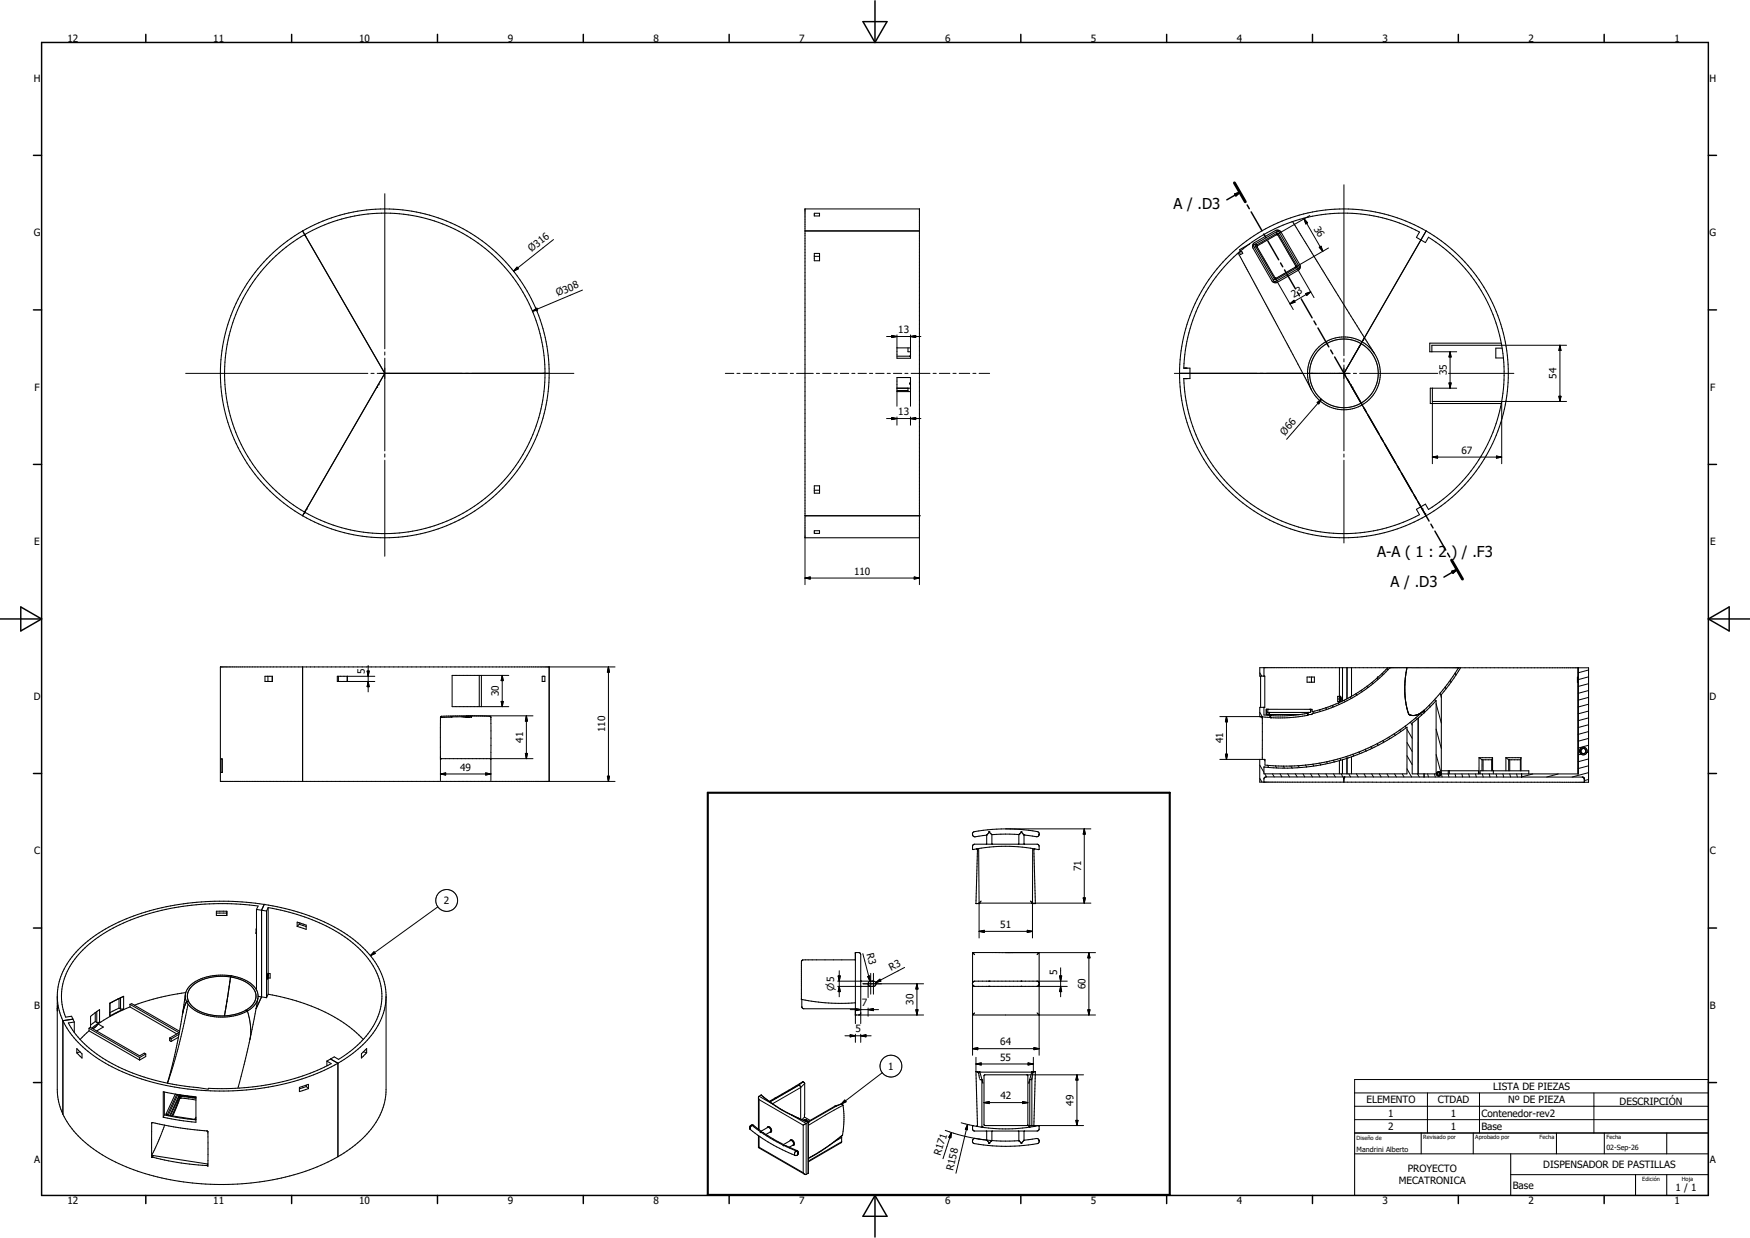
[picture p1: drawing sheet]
<svg xmlns="http://www.w3.org/2000/svg" width="1189mm" height="841mm" viewBox="0 0 1189 841" stroke-linecap="round" stroke-linejoin="round" font-family="sans-serif">
<g fill="none" stroke="#000" stroke-width=".68">
<path d="M261 132v105M913 126v116M886 149l13 22M886 149l2 2-1 1zM890 146l-23 13M376 163l-27 21M896 168l2-1 1 4zM903 168l-23 14M351 181l1 2-3 1zM396 197l-34 14M866 189l13 21M880 181l13 21"/>
<path d="M887 199l4-1-3 3zM891 198l-15 8M362 211l3-2v2zM876 206l3-2 1 1zM261 239v2M602 229h24M606 228l3 1h-3zM609 228v8M619 229l3-1v1zM619 228v8M973 239h17M985 239v25"/>
<path d="M985 239l1 3h-1zM1020 235h44M1060 235v38M1060 235l1 3h-2zM126 254h124M252 254h2M256 254h58M261 243v63M316 254h2M320 254h70M493 254h6M501 254h2"/>
<path d="M505 254h6M513 254h2M517 254h6M525 254h2M529 254h6M537 254h2M541 254h12M555 254h2M559 254h6M567 254h2M571 254h6M579 254h2"/>
<path d="M583 254h6M591 254h2M595 254h6M603 254h2M607 254h6M615 254h2M619 254h13M634 254h2M638 254h7M647 254h3M652 254h7M661 254h2"/>
<path d="M665 254h7M798 254h56M856 254h2M860 254h57M913 244v2M913 248v58M920 254h2M924 254h53M984 254h45M609 266v10M619 266v10M895 273l3-2-2 3z"/>
<path d="M898 271l-24 27M973 273v42M973 264h17M985 260h1l-1 4zM1059 269h2l-1 4zM1064 273h-44v42M602 284h24M606 284h3l-3 1zM609 283v6M619 284h3v1zM619 283v6M261 308v3"/>
<path d="M261 313v65M913 308v3M913 313v56M973 311h47M973 311l4-1v1zM1017 310l3 1h-3zM547 365v32M625 365v32M547 393h78M547 393l3-1v1zM621 392l4 1h-4zM236 459h19"/>
<path d="M249 456h2l-1 3zM250 452v18M327 459h19M341 459v21M341 459l1 3h-1zM373 453h45M413 453v78M413 453l1 4h-1zM856 457l1 2M939 457l1 1M942 454l1 1M989 457v2"/>
<path d="M1079 460l-7 2M1079 455l-7 2M236 463h19M250 463l1 3h-2zM341 477h1l-1 3zM905 479l1 1M909 477l1 2M913 476l1 1M917 473l1 1M921 471l1 1M925 469l1 1M929 466v1"/>
<path d="M932 463l1 1M936 461h.1M971 479l1 1M975 475v1M976 478l3 13M978 471l1 3M982 467v1M985 462l1 2M1079 478l-7 2M1079 474l-7 2M1079 469l-7 2M1079 464l-7 2"/>
<path d="M317 486h45M327 480h19M358 486v29M358 486v4h-1zM829 487h27M833 487v29M833 487l1 3h-1zM856 484l2 3M860 483l2 2M862 486l1 1M891 482v1M892 483l1 2"/>
<path d="M896 482l1 1M901 481v1M947 498l1 2M951 496l1 1M955 493v1M956 495l3 7M958 491l1 2M962 488v1M965 485l1 1M968 482v2M976 495l3 13M1079 497l-7 2"/>
<path d="M1079 492l-7 2M1079 488l-7 2M1079 483l-7 2M299 514v16M333 515h29M334 516v14M357 512h1v3zM829 516h27M833 512h1l-1 4zM856 520l3 5M859 516v1M861 520l1 1"/>
<path d="M887 520l1 1M892 519l1 1M897 518v2M901 517l1 2M906 516l1 2M910 515l1 1M915 514v1M919 512l1 2M923 511l1 1M928 509v1M932 507v1M936 505v1"/>
<path d="M940 503v1M943 501l1 1M956 513l3 6M956 504l3 7M976 513l4 15M1074 512l-2 1M1077 509v2M1079 516l-7 1M1079 511h-1M1079 506l-7 2M1079 502l-7 2M299 526h35"/>
<path d="M299 526l4-1v1zM330 525l4 1h-4zM373 531h45M413 527h1l-1 4zM856 529l1 2M859 526l2 2M865 526l1 2M867 520v2M870 526l1 2M872 520l1 2M875 526l1 2M877 520l1 2"/>
<path d="M880 526l1 2M882 520l1 1M885 526l2 2M890 526l2 2M896 526l1 2M901 526l1 2M906 526l1 2M911 526l1 2M916 526l2 2M922 526l1 2M927 526l1 2M932 526l1 2"/>
<path d="M937 526l1 2M942 526l2 2M948 526l1 2M953 526l1 2M956 522l3 6M963 526l1 2M970 526l1 2M975 526v2M978 525l-1 1M984 526v2M989 526v2M993 526l1 2"/>
<path d="M998 526v2M1003 526v2M1007 526l1 2M1012 526v2M1016 526l1 2M1021 526l1 2M1026 526v2M1030 526l1 2M1041 526l-7 2M1059 526l-8 2M1079 530h-3M1079 525l-11 3"/>
<path d="M1079 520l-7 2M683 563h58M737 563v51M737 563v4h-1zM298 616l-46 33M665 614v23M736 610h1v4zM741 614h-39v23M665 633h37M665 633l4-1v1zM698 632l4 1h-4zM254 647l1 1-3 1z"/>
<path d="M570 659v18M586 648l5 19M615 657l-20 10M683 647h61M721 657v20M740 647v43M740 647l1 4h-2zM569 667h16M569 670h16M569 663h2l-1 4zM570 670l1 4h-2zM586 668h41"/>
<path d="M590 663h1v4zM590 668v10M592 661v14M593 661v14M595 667l3-2v1zM623 668v22M623 668l1 4h-2zM705 667h20M705 670h20M720 663h1v4zM721 670v4h-1zM128 682l-7 29-7 25"/>
<path d="M578 686h19M581 690v5M581 685l4 1-4 1zM583 690h44M585 688v7M590 686l3-1v2zM590 685v5M622 686h2l-1 4zM661 690v27M739 686h2l-1 4zM744 690h-38v27M574 704h18"/>
<path d="M578 703l3 1h-3zM581 703v5M585 704l3-1v1zM585 703v5M661 712h45M661 712h3v1zM663 718v10M702 718v10M702 712h4l-4 1zM547 736l-3 3-19 11M599 729l-27 21M663 723h39"/>
<path d="M663 723l4-1v1zM698 730h38M699 722l3 1h-3zM732 730v4h-1zM732 730v35M920 733h241v37h-241zM114 757h.1M122 744v1M122 745v1M123 744h.1M123 745v1M516 745l9 5"/>
<path d="M517 744l8 6M525 750l13 8M525 750h.1M525 750h1M527 746h.1M535 741l8-4-20 11M538 758l10 5v35M538 758l9 3M538 758h.1M573 751l-24 13M574 747l1 1-3 2zM669 749h29"/>
<path d="M669 749l3-1v2zM695 748l3 1-3 1zM920 742h241M920 752h241M970 742v28M1005 742v28M1083 742v28M112 764l-9 21M510 764h1M511 764h.1M511 764v1M511 765l-1 1v1"/>
<path d="M511 765l12 8 18 9M512 764h.1M512 764l-1 1M512 764v1M516 767v-20l30 17v33l-30-18v-7M521 766a2 2 0 0 1 3 0 2 2 0 0 1 0 3h-1M522 766h1l1 1-1 2M537 775a2 2 0 0 1 2 0 2 2 0 0 1 1 3h-1M537 775h1l1 1v2M546 761h2M546 761h1M546 761h.1"/>
<path d="M547 761l2 1M547 761h1M548 761v1M548 761l1 1M548 761h.1M548 761l2 1M549 762v35M572 776l-23 13M572 773l-5 3M572 771l-11 9-12 7M642 768l14 4 18 3M646 769l-5 18"/>
<path d="M646 769v4l-1-1zM653 763l8 2M657 764l-7 33M657 764v3h-1zM698 765h38M731 761h1v4zM920 761h241M104 785v1M141 791v1M540 785h.1M541 782l-1 2v1M541 782l1 2"/>
<path d="M541 782h.1M542 784h.1"/>
<circle cx="303" cy="612" r="7"/>
<circle cx="605" cy="724" r="7"/>
</g>
<g fill="none" stroke="#000" stroke-width=".71">
<path d="M206 157l1 2M206 157a112 112 0 0 0 0 193M206 157a112 112 0 0 1 167 97M207 159h.1M207 159a109 109 0 0 0 0 189M207 159a109 109 0 0 1 163 95 109 109 0 0 1-163 94M207 159l54 95M547 157h78M547 142h78v223h-78zM553 145h4v2h-4zM867 158h.1M867 159l-13 8"/>
<path d="M867 159h.1M868 159h-1M868 159h.1M868 159v1M868 160h.1M868 160l12 21M869 158h.1M878 151l49 78M969 157a112 112 0 0 1 0 193M969 157l-4 6M969 157a112 112 0 0 0-168 97M553 174h4"/>
<path d="M553 172h4v5h-4zM841 172l44 82M843 171a109 109 0 0 0-39 79h4v7h-4a109 109 0 0 0 160 93l-2-4 3-2M843 171h1v1l-1 1-1-2M848 166l-5 5M848 166l-6 4 1 1M849 166h.1M849 166h-1M852 165l15-8a2.9 2.9 0 0 1 3 1l13 22a2.8 2.8 0 0 1-1 4l-14 8a2.8 2.8 0 0 1-4-1l-13-22v-2zM852 166l17-9 14 25-17 9-14-24zM853 168h.1M853 167l15-9 13 23v1l-15 8-13-22z"/>
<path d="M854 167v1M854 168h.1M854 167h.1M854 168l12 21M965 163l3 2 3-4a109 109 0 0 1 0 185l-3-4-3 2M965 163l-38 66M965 163l-3-2 2-3a109 109 0 0 0-116 8M865 190h.1M866 189h.1M866 189h1M867 189h.1M880 181l-13 8"/>
<path d="M880 181h.1M609 236h10v7h-10zM617 236v3h2M922 238l-3 6M923 237l-4 7M923 236v1M923 236h.1M924 235l-1 1M924 235h.1M925 234l-1 1M925 233v1M925 233a23 23 0 0 1 0 41"/>
<path d="M925 233a23 23 0 0 0-35 21 23 23 0 0 0 35 20M925 232v1M925 232a25 25 0 0 1 0 43M925 232a25 25 0 0 0-37 22M926 231l-1 1M927 230l-2 2M927 230l-1 1M927 230h.1M927 229v1M927 229h.1M927 229l7 11M1020 233h-49v6h2v-4h47"/>
<path d="M1021 236h-5v7h5M261 254l-54 94M261 254h112M373 254a112 112 0 0 1-167 96M609 256h10v10h-10zM609 242h10M618 242h.1M618 242h1M801 254h84M801 254a112 112 0 0 0 168 96M885 254l6 11M888 254h25"/>
<path d="M888 254a25 25 0 0 0 37 21M913 254l12 20M914 253l-1 1M914 251v2M915 250v1M917 247l-3 6M918 245l-1 1M918 245l-2 4M919 244l-1 1M609 265h8M617 264v2M618 260l1 1"/>
<path d="M618 260h1M618 260h.1M619 264h-10M925 274v1M925 275l40 69M1020 273h-47v-9h-1v10h48M553 330h4v5h-4zM553 333h4M207 348h.1M207 348l-1 2M547 350h78M965 344l4 6"/>
<path d="M553 361h4v1h-4zM150 453h223v78h-223zM180 459h5v4h-5zM182 459v4M206 453v78M229 459h7v4h-7zM230 459v4M236 459v4M307 459h20v21h-20zM326 459v21M368 459h2v4h-2zM856 459v22"/>
<path d="M859 454v5M888 460h5v3h-5zM891 460v3M910 454v19M912 454v22M915 454v21M918 454v19M936 460h.1M943 454a102 102 0 0 1-52 30v-2h-31v3h23M944 454a103 103 0 0 1-53 31h-2M955 459l-1 7M955 459l1-5-2 12"/>
<path d="M991 454a142 142 0 0 1-23 29M992 454l-6 9-7 9v54h93v-72M1072 460v4M910 474v2M910 476h.1M910 477h.1M910 473h-1v4h1M910 473h1v1v2M910 476h1M911 474h-1M911 474h.1M911 474v1l-1 1"/>
<path d="M911 473l-1 1M911 476l-1 1M954 466v3M954 466v2M954 469l1 7M954 470l1 6M955 476l1 5M955 478l1 3M307 487h-1M307 487h.1M314 487h2M316 487h1"/>
<path d="M317 487h1M318 487h.1M318 487h2h-21M318 487h1M319 487h.1M320 487h.1M333 487l-21-1-13 1v29l1-1M333 487h.1M333 487v29M856 487h7M856 487h.1M856 487h1"/>
<path d="M857 487h.1M857 487h1M858 487h.1M858 487v29M859 481v5h4v2M861 482v2h29v-2M862 484v1M863 488h1M863 488h.1M864 486h.1M864 488h.1M883 485l-9 1h-11"/>
<path d="M888 485h-5M888 486l-12 2h-12M888 485h.1M888 486h.1M889 485h-1M889 486h-1M889 485h.1M889 486h.1M889 484v1M889 484h.1M889 484v2M956 481l1 4"/>
<path d="M957 485h.1M957 485l1 1M958 486h.1M958 486h1M959 486h1M962 486h-2M964 488v38M964 488l-5 3v35h9M966 484l-4 2M967 483l-1 1M968 483a137 137 0 0 1-109 37v-4h-3v15h223v-77h-223v5h3v22h-3v6M968 483v1"/>
<path d="M968 484l8-8v50h-8M968 483h-1M968 484l-4 4M150 516h1v9h-1zM299 515l34 1M333 516h.1M910 517v9M912 516v10M915 515v11M918 514v12M1005 515h9M1005 515v10h1"/>
<path d="M1005 515l2 1M1007 516h6M1007 516v8M1007 516h.1M1008 516v8M1013 516v8M1014 515v9M1014 515l-1 1M1023 515v9M1023 515l2 1M1023 515h10M1025 516v8"/>
<path d="M1025 516h8M1026 516v8M1033 516v8M1033 515v1M1033 515v9M1074 510v1M1074 511h.1M1074 509v1M1074 511l1 1M1075 509h-1M1075 512h1M1076 508l-1 1"/>
<path d="M1076 508a1.8 1.8 0 0 1 1 3 1.8 1.8 0 0 1-2 1M859 521a138 138 0 0 0 97-27v32h-97zM914 528l-1 1v2M968 526v2M976 525v1M976 526h.1M976 526h1M977 525l-1 1M977 526v1M977 525h-1M977 525h1M977 527h1"/>
<path d="M977 525h.1M978 525h-1M978 525h.1M978 525l1 1M978 525h1M979 525h.1M979 526h.1M979 526l-1 1h-1M979 525v1M979 526a1.2 1.2 0 0 1-1 1 1.2 1.2 0 0 1-2-1M979 524h26v2M984 524v2"/>
<path d="M985 524v2M1015 524h24v2M1015 524v2M1015 524h-9v2M1034 526v2M1076 528h-216l-1 1v2M1076 528h.1M1076 528v1M1076 529v2M661 567h.1M661 567l1 1 8-1M661 574l1-1h43l1 1v3a122 122 0 0 0-45 0z"/>
<path d="M663 577h1M664 577h.1M664 577l-1 37h3M665 576v38M670 573h.1M670 567v6M670 567h.1M671 567h.1M672 565h.1M672 565l-2 2M672 565l2 2M674 567v6"/>
<path d="M674 573h.1M692 573h.1M692 567v6M692 567h-18M692 567h.1M694 565h.1M694 565l2 2M694 565l-2 2M696 567h.1M696 567v6M696 573h.1M702 576v38h-37"/>
<path d="M703 577v37h-2M703 577h.1M706 567l-1 1-9-1M706 577h.1M706 567h.1M706 567v-2a105 105 0 0 0-45 0v2M147 619h7v3h-7zM174 618l1-3a168 168 0 0 0-100 17 61 61 0 0 0-32 36 37 37 0 0 0 2 23l4-1 1 2M174 618l7 1M174 618v55M180 614a175 175 0 0 0-106 16 64 64 0 0 0-34 37l-1 9v66a40 40 0 0 0 4 15M180 614l-2 4v59"/>
<path d="M180 614a124 124 0 0 1 67 30 47 47 0 0 1 15 32v64a50 50 0 0 1-22 39l-10 7M181 619v59M182 617v44M182 617l-1 2M182 617a116 116 0 0 1 64 30 40 40 0 0 1 6 52l-7 9-9 8-6 4-3-2-2 1M665 613v1M665 613h.1M667 612l-2 1M700 612l1 1M701 613h1M701 613h.1M147 620h7"/>
<path d="M174 634h.1M174 631h.1M174 631v3M174 633v1M202 626l6 2v3l-6-2zM203 627v1M203 628l-1 1M203 628l5 1M545 652v1v26M545 652h.1M581 652h-36M581 647h.1"/>
<path d="M581 647h3l1 2v39l-1 1-1 1h-2v-43M661 647l1 2M661 647v21M661 647h45M706 647h.1M706 647l-1 2M706 647v21M39 678a39 39 0 0 0 4 15M78 680l-3 2v8l9-5M81 678v7M82 678l-4 2M82 678h.1"/>
<path d="M82 678v7M84 677l-6 3M84 677l-2 1M84 677v8M126 676l-2 13M126 674l-19 4-16 5M157 664l5 1a14 14 0 0 1 12 13 17 17 0 0 1-16 11 30 30 0 0 1-29-8l-1-1M157 664l-4 26M157 664l-11-1a21 21 0 0 0-18 11l-1 4 1 2M157 663v1M157 663a33 33 0 0 0-29 8 9 9 0 0 0-1 9M157 663a21 21 0 0 1 18 12v3"/>
<path d="M175 678v2a640 640 0 0 1-13 59M175 678a13 13 0 0 1-7 9M175 677h3M178 677l-4 8M178 677l3 1M182 664v1M182 664h.1M182 665h.1M182 662h.1M182 662v2M182 661v1M182 664v11"/>
<path d="M182 675a117 117 0 0 1 63 30l2 1M182 675l-1 3M182 661h2v3h-2M262 678a52 52 0 0 1-24 39l-8 5M545 679v5l1 1h35M545 679h.1M545 679a132 132 0 0 0 36 2M585 666h.1M585 670h.1M585 666l8 1M592 667a1.8 1.8 0 0 0-2 1 1.8 1.8 0 0 0 2 2M593 667h.1"/>
<path d="M593 670h.1M593 670h-8M593 667a1.8 1.8 0 0 1 2 1 1.8 1.8 0 0 1-2 2M661 668v1M661 669h.1M661 669v21M661 668h.1M661 667v1M661 667h.1M661 669v1M661 670h.1M661 670h44"/>
<path d="M672 670h.1M672 667h.1M694 670h.1M694 667h.1M705 667h-43h-1M705 667h.1M705 670h.1M705 667l1 1M706 669l-1 1M706 669h.1M706 668h.1M706 669v21"/>
<path d="M706 668v1M39 683v4M43 693v64M43 693a77 77 0 0 0 40 35 179 179 0 0 0 140-2l7-4M50 692l-7 1M50 692v2M50 694l-4 1a79 79 0 0 0 42 33 161 161 0 0 0 47 11l6 1 1-1a164 164 0 0 0 83-16l-3-2M50 694v7M61 699v1M61 699v-1l34 19 3-2 1 1M61 699l34 19M65 688v6"/>
<path d="M65 694l1 1M65 694l-3 2M66 687v8M67 696l-2 2-2 1M67 696l3 2-4 2M68 695v-9l-6 4v8M68 695h-2M68 695l-6 3M81 685h1M81 685l-6 3M82 685h2M88 682v2"/>
<path d="M88 682h2l32 19M88 682l34 19-7 4M88 684l32 18M88 684l-11 5-10 7M124 689l-5 26-5 21M124 688v1M127 680l-3 8M127 680a25 25 0 0 0 22 11l11-1 8-3M128 680h-1M167 686l1 1M168 687l2 11v8M581 681h.1"/>
<path d="M661 690h45M662 688l-1 2M705 688l1 1M706 689h.1M706 689v1M52 712l4 4v3l-4-4zM54 715h-2M61 700l34 20M61 700l-7 6M95 718v2M99 716v2l-4 2M99 716l-4 2"/>
<path d="M115 705v2h1M115 705l1 1M116 706v1M121 705l-5 2M122 703l-6 3M225 719l5 3M225 719l-3 2M247 714l2 1M249 712v3l-3 4v-3zM162 738h.1M203 739l7-2v3l-7 2zM208 738l-5 2"/>
<path d="M208 737v1M208 738l2 2M222 721v3M230 722v64M543 737l1 2v21M545 735h.1M545 735l-22 13M545 735h1M545 735l-2 2M546 735l1 1v23M664 728h.1M664 728l1 1"/>
<path d="M664 728v1M665 729v4M666 728h-3l1 37M666 728l-1 1M666 728l1 5M666 728h35M667 733h.1M667 733h-1M667 733v33l1-1M667 733l1 3M669 730h29v34h-29zM700 733l-1 3"/>
<path d="M700 733h1M700 733v33M700 733h.1M701 733v32M701 728h.1M701 728l-1 5M701 728h2v37M701 728l1 1M702 729l-1 4M702 728v1M702 728h.1M703 728h-1"/>
<path d="M703 728h.1M43 757a77 77 0 0 0 40 35 179 179 0 0 0 140-3l7-3M112 742v15M112 757l21 4M112 757l-1 2M113 757v1M114 757l18 3M114 757h.1M119 743l14 2v17l-22-3M119 743l-6 14M119 743l-8-1v17M120 743l-6 14"/>
<path d="M121 744l-7 14M122 744l-6 14M122 744l11 2-11-2-7 14M122 744h.1M122 745l-5 13M122 746l-5 12M122 745h.1M122 746h.1M122 745l11 1M123 746h-1M123 746l10 1M123 746h.1"/>
<path d="M133 760h-1M133 759l-1 1M515 746l1 1M515 746v21M517 744h.1M517 744l-2 2M517 744a103 103 0 0 0 32 18M547 759l3 2M547 759l-2 2M567 751h1M567 751l-18 11M568 751h.1"/>
<path d="M568 751v1M568 752l-19 10M572 750l-4 2M572 750l1 1M572 750h.1M572 750l-5 1M573 751h.1M573 751a58 58 0 0 1-1 20M104 763h-1v23M104 763h.1M104 763l17 3 20 2M133 761h.1"/>
<path d="M141 768h.1M141 768v1M141 769h.1M141 769v23a259 259 0 0 1-38-6M510 765l-1 1a81 81 0 0 0 27 17l4 2h2M510 765l2-1 5 4M510 765h.1M515 780l32 18M515 771v9M515 780h.1M516 779l-1 1M517 769h.1"/>
<path d="M517 769l3 2M517 768v1M517 768h.1M520 771l12 6M522 766l-5 2M523 769l-3 2M532 778h.1M532 777v1M532 778l10 4 1 1-1 2M537 775l-5 2M539 778l-3 1M549 762v35l-1 1h-1"/>
<path d="M549 762l-3 2M572 776l-23 13M572 772v4M572 776h.1M572 771l-13 10-10 6M572 771h.1M661 775v1a106 106 0 0 0 45 0v-1M661 775h.1M661 765v2l1 1h43l1-1v-2M661 765h.1M664 765h-1M664 765h.1"/>
<path d="M668 765h.1M670 768h.1M670 768v1M670 769h.1M670 769v5M670 774l-8-1-1 2M670 774v1M670 775h.1M670 775l2 1M672 776h.1M674 769v6M674 775l-2 1"/>
<path d="M674 769h.1M674 768v1M674 768h.1M692 768v1M692 769h.1M692 769v6h-18M692 775h1M693 775l1 2M694 777h.1M696 775l-2 2M696 769v6M696 775h.1"/>
<path d="M696 775l9-2 1 2M696 769h.1M696 768v1M699 765h.1M699 765l1 1M700 766h.1M703 765h.1M706 765a118 118 0 0 1-45 0M706 765h.1M706 775h.1M920 770h241v42h-241zM966 770v14"/>
<path d="M1001 770v14M1058 770v14M1090 770v14M1132 770v14M104 785l-1 1M104 785l37 6M104 785h.1M542 785h.1M546 797l1 1M920 784h241M1026 798h135M1026 784v28"/>
<path d="M1111 798v14M1132 798v14"/>
<circle cx="1076" cy="510" r="2.6"/>
<circle cx="978" cy="526" r="1.5"/>
</g>
<g fill="#000">
<circle cx="853" cy="166" r=".4"/>
<circle cx="806" cy="257" r=".4"/>
<circle cx="806" cy="250" r=".4"/>
<circle cx="256" cy="263" r=".4"/>
<circle cx="257" cy="261" r=".4"/>
<circle cx="918" cy="261" r=".4"/>
<circle cx="919" cy="263" r=".4"/>
<circle cx="206" cy="349" r=".4"/>
<circle cx="208" cy="346" r=".4"/>
<circle cx="547" cy="350" r=".4"/>
<circle cx="625" cy="350" r=".4"/>
<circle cx="966" cy="346" r=".4"/>
<circle cx="968" cy="349" r=".4"/>
<circle cx="991" cy="454" r=".4"/>
<circle cx="860" cy="482" r=".4"/>
<circle cx="863" cy="488" r=".4"/>
<circle cx="889" cy="485" r=".4"/>
<circle cx="1025" cy="516" r=".4"/>
<circle cx="1076" cy="512" r=".4"/>
<circle cx="1076" cy="508" r=".4"/>
<circle cx="859" cy="521" r=".4"/>
<circle cx="978" cy="525" r=".4"/>
<circle cx="978" cy="527" r=".4"/>
<circle cx="979" cy="526" r=".4"/>
<circle cx="692" cy="567" r=".4"/>
<circle cx="696" cy="567" r=".4"/>
<circle cx="180" cy="614" r=".4"/>
<circle cx="663" cy="614" r=".4"/>
<circle cx="157" cy="663" r=".4"/>
<circle cx="581" cy="690" r=".4"/>
<circle cx="511" cy="765" r=".2"/>
<circle cx="549" cy="762" r=".4"/>
<circle cx="541" cy="782" r=".2"/>
</g>
<g fill="none" stroke="#000" stroke-width=".99">
<path d="M586 15h17l-9 14zM594 1v28M28 29h1133v783h-1133zM99 23v6M198 23v6M297 23v6M396 23v6M495 23v6M694 23v6M793 23v6M892 23v6M991 23v6"/>
<path d="M1090 23v6M23 106h5M1161 106h5M839 124l7 13M839 132l3-1-2 2zM842 131l-8 5M847 139l2 3M850 144l7 13M859 159l1 3M861 164l8 13M870 179l2 2M873 183l7 13"/>
<path d="M881 198l2 3M23 211h5M884 203l8 13M893 218l1 3M1161 211h5M895 223l8 13M904 238l2 2M907 243l7 12M915 258l2 2M918 262l8 13M927 277l1 3M929 282l8 13"/>
<path d="M938 297l2 3M23 315h5M941 302l7 13M949 317l2 2M1161 315h5M952 321l8 13M961 336l1 3M964 341l7 13M972 356l2 3M975 361l7 13M984 376l1 2M986 381l8 12"/>
<path d="M987 388l3-1-3 2zM990 387l-9 5M14 412l14 8-14 9zM0 420h28M1161 420h28M1161 420l14-8v17zM23 525h5M1161 525h5M23 630h5M1161 630h5M23 735h5M1161 735h5"/>
<path d="M99 812v6M198 812v6M297 812v6M396 812v6M495 812v6M594 812v28M594 812l9 14h-17zM694 812v6M793 812v6M892 812v6M991 812v6M1090 812v6"/>
</g>
<path d="M839 124l7 13M986 381l8 12" fill="none" stroke="#000" stroke-width="2"/>
<path d="M839 132l3-1-2 2zM987 388l3-1-3 2z" fill="#000" stroke="#000" stroke-width=".99"/>
<path d="M481 539h314v273h-314z" fill="none" stroke="#000" stroke-width="1.4"/>
<g fill="#000" stroke="#000" stroke-width=".68">
<path d="M886 149l2 2-1 1zM896 168l2-1 1 4zM351 181l1 2-3 1zM362 211l3-2v2zM876 206l3-2 1 1zM887 199l4-1-3 3zM606 228l3 1h-3zM619 229l3-1v1zM1060 235l1 3h-2zM985 239l1 3h-1zM895 273l3-2-2 3zM985 260h1l-1 4z"/>
<path d="M1059 269h2l-1 4zM606 284h3l-3 1zM619 284h3v1zM973 311l4-1v1zM1017 310l3 1h-3zM547 393l3-1v1zM621 392l4 1h-4zM249 456h2l-1 3zM413 453l1 4h-1zM250 463l1 3h-2zM341 477h1l-1 3zM341 459l1 3h-1z"/>
<path d="M358 486v4h-1zM833 487l1 3h-1zM357 512h1v3zM833 512h1l-1 4zM299 526l4-1v1zM330 525l4 1h-4zM413 527h1l-1 4zM737 563v4h-1zM736 610h1v4zM665 633l4-1v1zM698 632l4 1h-4zM254 647l1 1-3 1z"/>
<path d="M740 647l1 4h-2zM569 663h2l-1 4zM570 670l1 4h-2zM590 663h1v4zM595 667l3-2v1zM623 668l1 4h-2zM720 663h1v4zM721 670v4h-1zM581 685l4 1-4 1zM590 686l3-1v2zM622 686h2l-1 4zM739 686h2l-1 4z"/>
<path d="M578 703l3 1h-3zM585 704l3-1v1zM661 712h3v1zM702 712h4l-4 1zM663 723l4-1v1zM699 722l3 1h-3zM732 730v4h-1zM574 747l1 1-3 2zM669 749l3-1v2zM695 748l3 1-3 1zM646 769v4l-1-1zM657 764v3h-1z"/>
<path d="M731 761h1v4z"/>
</g>
<g font-size="10.2">
<text x="797" y="142">A / .D3</text>
<text x="936" y="379">A-A ( 1 : 2 ) / .F3</text>
<text x="945" y="398">A / .D3</text>
</g>
<g font-size="6.8">
<text x="46" y="28">12</text>
<text x="145" y="28">11</text>
<text x="244" y="28">10</text>
<text x="345" y="28">9</text>
<text x="444" y="28">8</text>
<text x="543" y="28">7</text>
<text x="642" y="28">6</text>
<text x="741" y="28">5</text>
<text x="840" y="28">4</text>
<text x="939" y="28">3</text>
<text x="1039" y="28">2</text>
<text x="1138" y="28">1</text>
<text x="23" y="56">H</text>
<text x="1161" y="56">H</text>
<text x="892" y="155" transform="rotate(60 892 155)">36</text>
<text x="23" y="161">G</text>
<text x="1161" y="161">G</text>
<text x="361" y="171" transform="rotate(-38 361 171)">Ø316</text>
<text x="379" y="201" transform="rotate(-23 379 201)">Ø308</text>
<text x="879" y="202" transform="rotate(-30 879 202)">23</text>
<text x="610" y="226">13</text>
<text x="983" y="255" transform="rotate(-90 983 255)">35</text>
<text x="1058" y="257" transform="rotate(-90 1058 257)">54</text>
<text x="23" y="266">F</text>
<text x="1162" y="266">F</text>
<text x="610" y="282">13</text>
<text x="873" y="296" transform="rotate(-49 873 296)">Ø6</text>
<text x="993" y="308">67</text>
<text x="23" y="370">E</text>
<text x="1162" y="370">E</text>
<text x="580" y="390">110</text>
<text x="248" y="458" transform="rotate(-90 248 458)">5</text>
<text x="339" y="473" transform="rotate(-90 339 473)">30</text>
<text x="23" y="475">D</text>
<text x="1161" y="475">D</text>
<text x="411" y="498" transform="rotate(-90 411 498)">110</text>
<text x="356" y="505" transform="rotate(-90 356 505)">41</text>
<text x="831" y="505" transform="rotate(-90 831 505)">41</text>
<text x="313" y="524">49</text>
<text x="23" y="580">C</text>
<text x="1162" y="580">C</text>
<text x="735" y="592" transform="rotate(-90 735 592)">71</text>
<text x="302" y="614">2</text>
<text x="680" y="630">51</text>
<text x="589" y="648" transform="rotate(75 589 648)">R3</text>
<text x="606" y="659" transform="rotate(-28 606 659)">R3</text>
<text x="718" y="662" transform="rotate(-90 718 662)">5</text>
<text x="738" y="672" transform="rotate(-90 738 672)">60</text>
<text x="585" y="684">7</text>
<text x="621" y="683" transform="rotate(-90 621 683)">30</text>
<text x="23" y="685">B</text>
<text x="1162" y="685">B</text>
<text x="581" y="701">5</text>
<text x="680" y="710">64</text>
<text x="680" y="721">55</text>
<text x="603" y="727">1</text>
<text x="1014" y="740">LISTA DE PIEZAS</text>
<text x="680" y="747">42</text>
<text x="928" y="750">ELEMENTO</text>
<text x="977" y="749">CTDAD</text>
<text x="1025" y="750">Nº DE PIEZA</text>
<text x="729" y="751" transform="rotate(-90 729 751)">49</text>
<text x="1100" y="750">DESCRIPCIÓN</text>
<text x="943" y="759">1</text>
<text x="986" y="759">1</text>
<text x="1006" y="759">Contenedor-rev2</text>
<text x="943" y="768">2</text>
<text x="986" y="768">1</text>
<text x="1006" y="768">Base</text>
<text x="639" y="785" transform="rotate(-72 639 785)">R171</text>
<text x="23" y="790">A</text>
<text x="1162" y="790">A</text>
<text x="648" y="795" transform="rotate(-77 648 795)">R158</text>
<text x="956" y="796">PROYECTO</text>
<text x="1049" y="793">DISPENSADOR DE PASTILLAS</text>
<text x="950" y="805">MECATRONICA</text>
<text x="1028" y="807">Base</text>
<text x="1138" y="809">1 / 1</text>
<text x="46" y="818">12</text>
<text x="145" y="818">11</text>
<text x="244" y="818">10</text>
<text x="345" y="818">9</text>
<text x="444" y="818">8</text>
<text x="543" y="818">7</text>
<text x="642" y="818">6</text>
<text x="741" y="818">5</text>
<text x="840" y="818">4</text>
<text x="939" y="818">3</text>
<text x="1039" y="818">2</text>
<text x="1138" y="818">1</text>
</g>
<text font-size="6.5" x="567" y="673" transform="rotate(-90 567 673)">n5</text>
<g font-size="4.8">
<text x="922" y="782">Mandrini Alberto</text>
<text x="1091" y="781">02-Sep-26</text>
</g>
<g font-size="3.9">
<text x="922" y="774">Diseño de</text>
<text x="967" y="774">Revisado por</text>
<text x="1002" y="774">Aprobado por</text>
<text x="1046" y="774">Fecha</text>
<text x="1091" y="774">Fecha</text>
<text x="1116" y="803">Edición</text>
<text x="1143" y="802">Hoja</text>
</g>
</svg>
